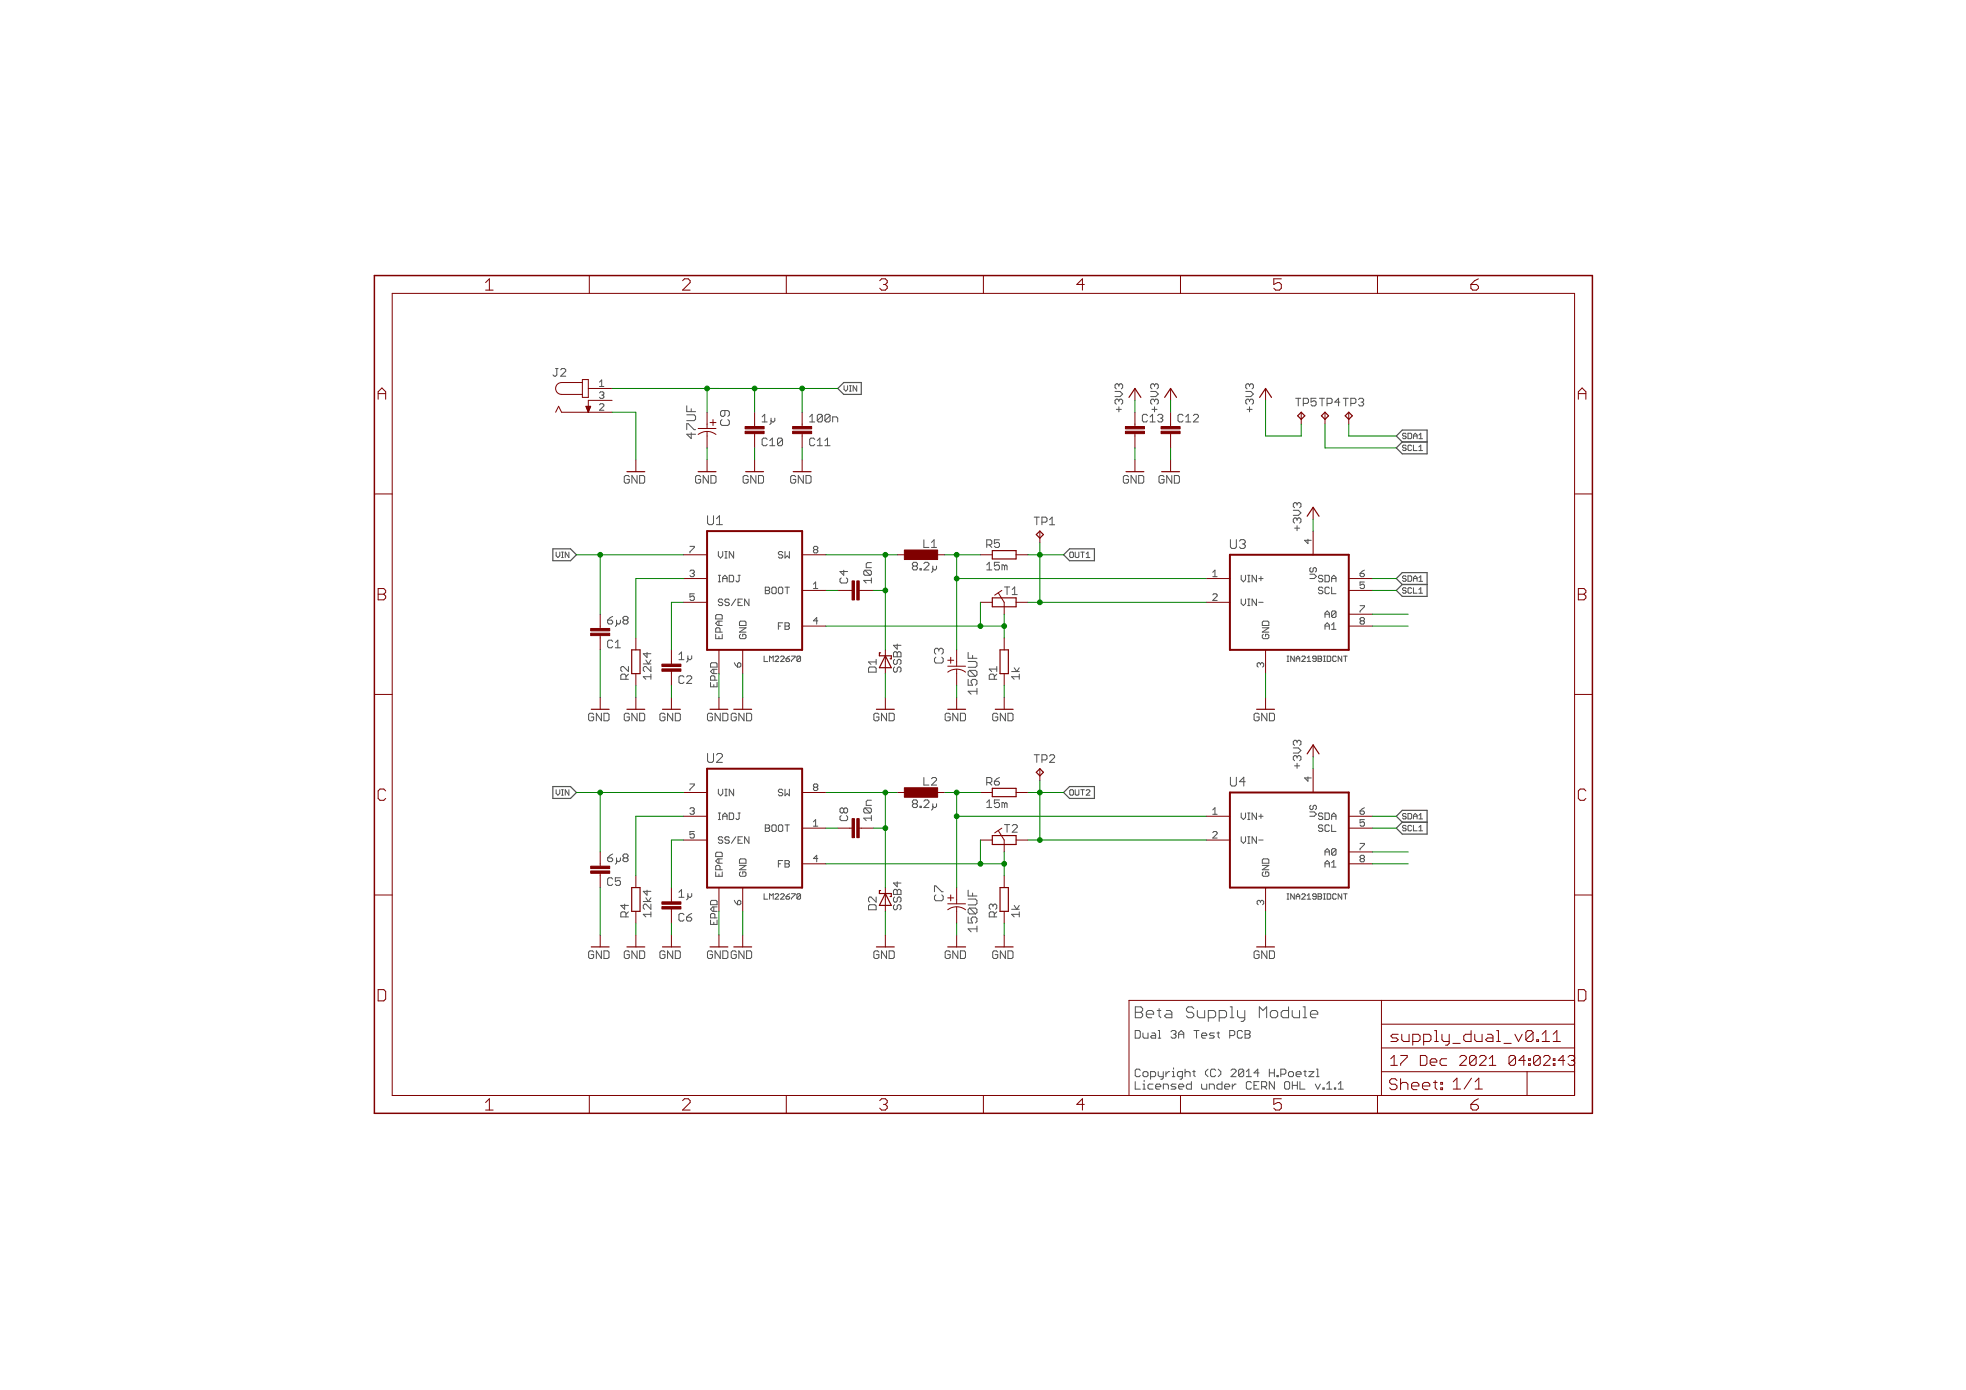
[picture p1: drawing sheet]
<svg xmlns="http://www.w3.org/2000/svg" width="420mm" height="297mm" viewBox="0 0 420 297" stroke-linecap="round" stroke-linejoin="round" font-family="sans-serif">
<g fill="none" stroke="#505050" stroke-width=".21">
<path d="M206.9 147.7l.6 .7M208.8 147.1v1.3M206.9 198.5l.6 .6M208.8 197.9v1.2M280.1 216.7h1.5v-.4l-.4-.4h-.8l-.3 .4v.8l.3 .4h.8M264.7 220.2h.6l.2 .3M265.5 221.6l-.2 .2h-.6M266.1 220.2h.8l.3 .3v.2l-.3 .3 .3 .3v.3l-.3 .2h-.8zM266.1 221h.8M278.6 229h.6M278.9 228.7v1.1l.3 .3M279.7 229h1.1l-1.1 1.1"/>
<path d="M281.3 228.5h.3v1.6M283.5 231.7l.6-.6v1.6M283.5 232.7h1.1M285.2 232.5h.3v.2h-.3zM286 232.7h1.1M286 231.7l.5-.6v1.6"/>
</g>
<path d="M179 83l1.3-1.3h3.8v2.6h-3.8zM298.4 93.2l1.3-1.3h5.3v5.1h-5.3l-1.3-1.3 1.3-1.3zM299.7 94.4h5.3M118.2 117.3h3.7l1.3 1.3-1.3 1.2h-3.7zM233.9 117.3h-5.3l-1.3 1.3 1.3 1.2h5.3M298.4 123.6l1.3-1.2h5.3v5h-5.3l-1.3-1.2 1.3-1.3zM299.7 124.9h5.3M118.2 168.1h3.7l1.3 1.3-1.3 1.2h-3.7zM233.9 168.1h-5.3l-1.3 1.3 1.3 1.2h5.3M298.4 174.4l1.3-1.2h5.3v5h-5.3l-1.3-1.2 1.3-1.3zM299.7 175.7h5.3" fill="none" stroke="#505050" stroke-width=".25"/>
<path d="M151.1 113.5h20.3v25.4h-20.3zM262.8 118.6h25.4v20.3h-25.4zM151.1 164.3h20.3v25.4h-20.3zM262.8 169.4h25.4v20.3h-25.4z" fill="none" stroke="#800000" stroke-width=".42"/>
<g fill="none" stroke="#800000" stroke-width=".21">
<path d="M125.9 58.9v3.8M168 58.9v3.8M210.2 58.9v3.8M252.3 58.9v3.8M294.4 58.9v3.8M83.8 62.7h252.7v171.4h-252.7zM118.7 88.1l.7-1.3 .6 1.3h10.8M124.5 81.7h-4.5a1.27 1.27 0 0 0-1.3 1.3 1.27 1.27 0 0 0 1.3 1.3h4.5M124.5 81.1h1.2v3.8h-1.2zM125.2 86.8h1l-.5 1.3zM125.2 86.9h1M125.3 87h.9"/>
<path d="M125.3 87.1h.8M125.4 87.3h.6M125.4 87.4h.6M125.5 87.5h.5M125.5 87.6h.4M125.6 87.8h.3M125.6 87.9h.2M125.7 88h.1M125.7 83h5.1M130.8 85.6h-5.1v2.5M135.9 98.3v2.5M149.2 92.8a3.1 3.1 0 0 1 3.8 0"/>
<path d="M149.2 91.6h3.8M151.1 88.1v3.5M151.1 92.2v3.5M151.1 98.3v2.5M151.7 90.3h1.3M152.4 89.7v1.2M161.3 88.1v3M161.3 92.7v3M161.3 98.3v2.5M171.4 88.1v3M171.4 92.7v3M171.4 98.3v2.5"/>
<path d="M242.5 83v2.6M242.5 88.1v3M242.5 92.7v3M242.5 98.3v2.5M250.2 83v2.6M250.2 88.1v3M250.2 92.7v3M250.2 98.3v2.5M270.5 83v2.6M278.1 88.1v2.5M283.2 88.1v2.5M288.2 88.1v2.5"/>
<path d="M80 105.6h3.8M146 118.6h5.1M171.4 118.6h5.1M191.7 118.6h2.6M199.4 118.6h2.5M209.5 118.6h2.6M217.1 118.6h2.6M222.2 113.5v2.5M280.6 108.4v2.6M280.6 113.5v5.1M336.5 105.6h3.8M128.3 131.3v3"/>
<path d="M128.3 135.8v3.1M135.9 136.3v2.6M143.5 138.9v3M146 123.6h5.1M146 128.7h5.1M153.6 138.9v5.1M158.7 138.9v5.1M171.4 126.2h5.1M171.4 133.8h5.1M179 126.2h3.1M183.6 126.2h3.1M189.2 138.9v5.1"/>
<path d="M204.4 138.9v3.5M209.5 128.7h2.6M213.3 126.7l1.3 2v2.6M214.1 126.2l-1.5 1M214.6 136.3v2.6M217.1 128.7h2.6M257.8 123.6h5M257.8 128.7h5M270.5 138.9v5.1M288.2 126.2h5.1M288.2 123.6h5.1M288.2 133.8h5.1"/>
<path d="M288.2 131.3h5.1M80 148.4h3.8M128.3 149v2.6M135.9 144v2.5M135.9 149v2.6M143.5 143.4v3.1M143.5 149v2.6M153.6 149v2.6M158.7 149v2.6M189.2 149v2.6M202.5 143.6a3.1 3.1 0 0 1 3.9 0M202.5 141.1h1.3"/>
<path d="M202.5 142.4h3.9M203.2 140.5v1.2M204.4 143v3.5M204.4 149v2.6M214.6 144v2.5M214.6 149v2.6M270.5 149v2.6M280.6 159.2v2.5M336.5 148.4h3.8M146 174.4h5.1M146 179.5h5.1M146 169.4h5.1"/>
<path d="M171.4 177h5.1M171.4 169.4h5.1M179 177h3.1M183.6 177h3.1M191.7 169.4h2.6M199.4 169.4h2.5M209.5 179.5h2.6M209.5 169.4h2.6M213.3 177.5l1.3 2v2.6M214.1 177l-1.5 1M217.1 179.5h2.6M217.1 169.4h2.6"/>
<path d="M222.2 164.3v2.5M257.8 174.4h5M257.8 179.5h5M280.6 164.3v5.1M288.2 177h5.1M288.2 174.4h5.1M80 191.3h3.8M128.3 182.1v3M128.3 186.6v3.1M128.3 199.8v2.6M135.9 187.1v2.6M135.9 194.8v2.5"/>
<path d="M135.9 199.8v2.6M143.5 189.7v3M143.5 194.2v3.1M143.5 199.8v2.6M153.6 189.7v5.1M153.6 199.8v2.6M158.7 189.7v5.1M158.7 199.8v2.6M171.4 184.6h5.1M189.2 189.7v5.1M189.2 199.8v2.6M202.5 194.4a3.1 3.1 0 0 1 3.9 0"/>
<path d="M202.5 191.9h1.3M202.5 193.1h3.9M203.2 191.2v1.3M204.4 189.7v3.4M204.4 193.8v3.5M204.4 199.8v2.6M214.6 187.1v2.6M214.6 194.8v2.5M214.6 199.8v2.6M270.5 189.7v5.1M270.5 199.8v2.6M288.2 184.6h5.1"/>
<path d="M288.2 182.1h5.1M336.5 191.3h3.8M295.2 213.8v20.3M295.2 218.9h41.3M336.5 213.8h-95.2v20.3M125.9 234.1v3.8M168 234.1v3.8M210.2 234.1v3.8M252.3 234.1v3.8M294.4 234.1v3.8M295.2 229h41.3M295.2 223.9h41.3"/>
<path d="M297.2 226.3l.7-.7v2.1M297.2 227.7h1.4M298.6 230.9l-.4-.4h-.8l-.4 .4v.4l.4 .4h.8l.4 .4v.4l-.4 .4h-.8l-.4-.4M298.8 221h-1.2l-.4 .4 .4 .4h.8l.4 .4-.4 .4h-1.2M299.3 230.5v2.4M299.3 231.7l.4-.4h.8l.4 .4v1.2M299.3 225.6h1.4v.3l-1.4 1.4v.4M299.6 221v1.2l.4 .4h1.1v-1.6M301.7 232.1h1.5v-.4l-.4-.4h-.8l-.3 .4v.8l.3 .4h.8M301.9 222.6h1.2l.4-.4v-.8l-.4-.4h-1.2v2.4M303.6 225.6h1l.3 .3v1.4l-.3 .4h-1zM304 232.1h1.6v-.4l-.4-.4h-.8l-.4 .4v.8l.4 .4h.8"/>
<path d="M304.2 222.6h1.2l.4-.4v-.8l-.4-.4h-1.2v2.4M305.6 227h1.5v-.4l-.4-.3h-.7l-.4 .3v.7l.4 .4h.7M306.3 231.3h.8M306.6 222.6h.8M306.6 220.2h.4v2.4M306.7 230.9v1.6l.4 .4M307.9 231.3h.4v.4h-.4zM307.9 232.5h.4v.4h-.4zM308.2 221v1.2l.3 .4h1.2M309.2 226.3h-1.1l-.3 .3v.7l.3 .4h1.1M309.7 221v2l-.4 .4h-.4M310.5 223h1.6"/>
<path d="M310.6 231.2l.8-.8v2.3M310.6 232.7h1.5M312 225.9l.3-.3h.7l.4 .3v.4l-1.4 1.4h1.4M314.4 220.2v2.4h-1.2l-.4-.4v-.8l.4-.4h1.2M314.5 230.4l-1.6 2.3M315.2 221v1.2l.4 .4h1.1v-1.6M315.3 232.7h1.5M315.3 231.2l.7-.8v2.3M315.5 225.9v1.4l-.4 .4h-.7l-.3-.4M315.5 225.9l-.4-.3h-.7l-.3 .3v1.4M315.5 225.9l-1.4 1.4M316.2 225.9l.3-.3h.7l.4 .3v.4l-1.4 1.4h1.4"/>
<path d="M317.9 221h.8l.4 .4v1.2h-1.2l-.4-.4 .4-.4h1.2M318.3 227.7h1.4M318.3 226.3l.7-.7v2.1M319.8 222.6h.8M319.8 220.2h.4v2.4M321.4 223h1.6M323.7 221l.8 1.6 .8-1.6M323.9 225.9l-1.4 1.4M323.9 225.9v1.4l-.4 .4h-.7l-.3-.4M323.9 225.9l-.4-.3h-.7l-.3 .3v1.4M326 226.6h-1.4l1-1v2.1M326.3 229v5.1"/>
<path d="M326.7 227.3h.3v.4h-.3zM326.7 226.3h.3v.3h-.3zM327.6 220.6v1.6l-.3 .4h-.8l-.4-.4M327.6 220.6l-.3-.4h-.8l-.4 .4v1.6M327.6 220.6l-1.5 1.6M328.4 222.2h.4v.4h-.4zM329.2 225.9v1.4l-.4 .4h-.7l-.4-.4M329.2 225.9l-.4-.3h-.7l-.4 .3v1.4M329.2 225.9l-1.5 1.4M329.6 222.6h1.6M329.6 221l.8-.8v2.4M329.9 225.9l.3-.3h.7l.4 .3v.4l-1.4 1.4h1.4"/>
<path d="M331.9 222.6h1.6M331.9 221l.8-.8v2.4M332 227.3h.3v.4h-.3zM332 226.3h.3v.3h-.3zM334.4 226.6h-1.4l1.1-1v2.1M335.1 225.9l.4-.3h.7l.3 .3v.4l-.3 .3M335.8 226.6h.4M336.2 226.6l.3 .4v.3l-.3 .4h-.7l-.4-.4"/>
</g>
<g fill="none" stroke="#800000" stroke-width=".25">
<path d="M241.3 84.9l1.2-1.9 1.3 1.9M248.9 84.9l1.3-1.9 1.2 1.9M269.2 84.9l1.3-1.9 1.2 1.9M277.3 88.9l.8-.8 .7 .8-.7 .7zM282.4 88.9l.8-.8 .7 .8-.7 .7zM287.5 88.9l.7-.8 .8 .8-.8 .7zM212.1 117.7h5v1.7h-5zM221.5 114.2l.7-.7 .8 .7-.8 .8zM279.4 110.3l1.2-1.9 1.3 1.9M135 138.9h1.8v5.1h-1.8zM188.2 139.5h-.3v.6h2.6M212.1 127.8h5v1.9h-5z"/>
<path d="M213.7 138.9h1.8v5.1h-1.8zM189.2 140.1l1.3 2.6h-2.6zM212.1 168.5h5v1.7h-5zM212.1 178.6h5v1.9h-5zM221.5 165l.7-.7 .8 .7-.8 .8zM279.4 161.1l1.2-1.9 1.3 1.9M135 189.7h1.8v5.1h-1.8zM188.2 190.3h-.3v.6h2.6M189.2 190.9l1.3 2.6h-2.6zM213.7 189.7h1.8v5.1h-1.8z"/>
</g>
<g fill="#800000" stroke="#800000" stroke-width=".21">
<path d="M183.1 124.1h.5v4.1h-.5z"/>
<path d="M182.1 124.1h.5v4.1h-.5z"/>
<path d="M141.5 141.9h4v.5h-4z"/>
<path d="M141.5 142.9h4v.5h-4z"/>
<path d="M126.2 134.3h4.1v.5h-4.1z"/>
<path d="M126.2 135.3h4.1v.5h-4.1z"/>
<path d="M193.3 117.5h7.1v2.1h-7.1z"/>
<path d="M183.1 174.9h.5v4.1h-.5z"/>
<path d="M182.1 174.9h.5v4.1h-.5z"/>
<path d="M141.5 192.7h4v.5h-4z"/>
<path d="M141.5 193.7h4v.5h-4z"/>
<path d="M126.2 185.1h4.1v.5h-4.1z"/>
<path d="M126.2 186.1h4.1v.5h-4.1z"/>
<path d="M193.3 168.3h7.1v2.1h-7.1z"/>
<path d="M240.5 92.2h4.1v.5h-4.1z"/>
<path d="M240.5 91.1h4.1v.6h-4.1z"/>
<path d="M248.1 92.2h4.1v.5h-4.1z"/>
<path d="M248.1 91.1h4.1v.6h-4.1z"/>
<path d="M159.2 91.1h4.1v.6h-4.1z"/>
<path d="M159.2 92.2h4.1v.5h-4.1z"/>
<path d="M169.4 91.1h4.1v.6h-4.1z"/>
<path d="M169.4 92.2h4.1v.5h-4.1z"/>
</g>
<path d="M80 58.9h260.3v179h-260.3z" fill="none" stroke="#800000" stroke-width=".32"/>
<g fill="none" stroke="#008000" stroke-width=".21">
<path d="M130.8 88.1h5.1v10.2M130.8 83h48.2M151.1 83v5.1M151.1 95.7v2.6M161.3 83v5.1M161.3 95.7v2.6M171.4 83v5.1M171.4 95.7v2.6M242.5 85.6v2.5M242.5 95.7v2.6M250.2 85.6v2.5M250.2 95.7v2.6"/>
<path d="M270.5 85.6v7.6h7.6v-2.6M283.2 90.6v5.1h15.2M288.2 90.6v2.6h10.2M123.2 118.6h22.8M128.3 118.6v12.7M176.5 118.6h15.2M189.2 118.6v20.3M201.9 118.6h7.6M204.4 118.6v20.3M219.7 118.6h7.6M222.2 116v12.7M280.6 111v2.5"/>
<path d="M128.3 138.9v10.1M146 123.6h-10.1v12.7M146 128.7h-2.5v10.2M176.5 133.8h38.1M176.5 126.2h2.5M186.7 126.2h2.5M204.4 123.6h53.4M209.5 128.7v5.1M214.6 131.3v5M219.7 128.7h38.1M293.3 133.8h7.6M293.3 123.6h5.1"/>
<path d="M293.3 126.2h5.1M293.3 131.3h7.6M135.9 146.5v2.5M143.5 146.5v2.5M153.6 144v5M158.7 144v5M189.2 144v5M204.4 146.5v2.5M214.6 146.5v2.5M270.5 144v5M123.2 169.4h22.8M128.3 169.4v12.7"/>
<path d="M146 174.4h-10.1v12.7M146 179.5h-2.5v10.2M176.5 169.4h15.2M176.5 177h2.5M186.7 177h2.5M189.2 169.4v20.3M201.9 169.4h7.6M204.4 169.4v20.3M204.4 174.4h53.4M209.5 179.5v5.1M219.7 169.4h7.6M219.7 179.5h38.1"/>
<path d="M222.2 166.8v12.7M280.6 161.7v2.6M293.3 174.4h5.1M293.3 177h5.1M128.3 189.7v10.1M135.9 197.3v2.5M143.5 197.3v2.5M153.6 194.8v5M158.7 194.8v5M176.5 184.6h38.1M189.2 194.8v5M204.4 197.3v2.5"/>
<path d="M214.6 182.1v5M214.6 197.3v2.5M270.5 194.8v5M293.3 184.6h7.6M293.3 182.1h7.6"/>
</g>
<g fill="#008000" stroke="#008000" stroke-width=".21">
<circle cx="209.5" cy="133.8" r=".51"/>
<circle cx="214.6" cy="133.8" r=".51"/>
<circle cx="204.4" cy="118.6" r=".51"/>
<circle cx="204.4" cy="123.6" r=".51"/>
<circle cx="189.2" cy="118.6" r=".51"/>
<circle cx="189.2" cy="126.2" r=".51"/>
<circle cx="128.3" cy="118.6" r=".51"/>
<circle cx="151.1" cy="83" r=".51"/>
<circle cx="161.3" cy="83" r=".51"/>
<circle cx="171.4" cy="83" r=".51"/>
<circle cx="128.3" cy="169.4" r=".51"/>
<circle cx="209.5" cy="184.6" r=".51"/>
<circle cx="214.6" cy="184.6" r=".51"/>
<circle cx="204.4" cy="169.4" r=".51"/>
<circle cx="204.4" cy="174.4" r=".51"/>
<circle cx="189.2" cy="169.4" r=".51"/>
<circle cx="189.2" cy="177" r=".51"/>
<circle cx="222.2" cy="118.6" r=".51"/>
<circle cx="222.2" cy="128.7" r=".51"/>
<circle cx="222.2" cy="169.4" r=".51"/>
<circle cx="222.2" cy="179.5" r=".51"/>
</g>
<g font-size="3.7" fill="#800000">
<text x="103.7" y="62.1">1</text>
<text x="145.8" y="62.1">2</text>
<text x="187.9" y="62.1">3</text>
<text x="230.1" y="62.1">4</text>
<text x="272.2" y="62.1">5</text>
<text x="314.3" y="62.1">6</text>
<text x="80.7" y="85.4">A</text>
<text x="337.2" y="85.4">A</text>
<text x="80.7" y="128.3">B</text>
<text x="337.2" y="128.3">B</text>
<text x="80.6" y="171.1">C</text>
<text x="337.1" y="171.1">C</text>
<text x="80.5" y="214">D</text>
<text x="337" y="214">D</text>
<text x="103.7" y="237.3">1</text>
<text x="145.8" y="237.3">2</text>
<text x="187.9" y="237.3">3</text>
<text x="230.1" y="237.3">4</text>
<text x="272.2" y="237.3">5</text>
<text x="314.3" y="237.3">6</text>
</g>
<g font-size="3.6" fill="#505050">
<text x="242.5" y="217.6">Beta Sup</text>
<text x="258.7" y="217.6">p</text>
<text x="261" y="217.6">ly Module</text>
</g>
<g font-size="2.9" fill="#505050">
<text x="148.7" y="93.7" transform="rotate(-90 148.7 93.7)">47UF</text>
<text x="156" y="91.1" transform="rotate(-90 156 91.1)">C9</text>
<text x="151.1" y="112.2">U1</text>
<text x="262.9" y="117.3">U3</text>
<text x="201.7" y="141.9" transform="rotate(-90 201.7 141.9)">C3</text>
<text x="208.9" y="147.3" transform="rotate(-90 208.9 147.3)">150UF</text>
<text x="151.1" y="163">U2</text>
<text x="262.9" y="168.1">U4</text>
<text x="201.7" y="192.7" transform="rotate(-90 201.7 192.7)">C7</text>
<text x="208.9" y="198.1" transform="rotate(-90 208.9 198.1)">150UF</text>
</g>
<g font-size="2.5" fill="#505050">
<text x="118.1" y="80.5">J2</text>
<text x="240" y="88.1" transform="rotate(-90 240 88.1)">+3V3</text>
<text x="247.6" y="88.1" transform="rotate(-90 247.6 88.1)">+3V3</text>
<text x="267.9" y="88.1" transform="rotate(-90 267.9 88.1)">+3V3</text>
<text x="276.8" y="86.8">TP5 TP4 TP3</text>
<text x="162.8" y="90.3">1µ</text>
<text x="162.8" y="95.3">C10</text>
<text x="173" y="90.3">100n</text>
<text x="173" y="95.3">C11</text>
<text x="244.1" y="90.3">C13</text>
<text x="251.7" y="90.3">C12</text>
<text x="221" y="112.2">TP1</text>
<text x="278.1" y="113.5" transform="rotate(-90 278.1 113.5)">+3V3</text>
<text x="197.7" y="117.1">L1</text>
<text x="210.8" y="117.1">R5</text>
<text x="181.2" y="124.7" transform="rotate(-90 181.2 124.7)">C4</text>
<text x="186.3" y="124.7" transform="rotate(-90 186.3 124.7)">10n</text>
<text x="195.1" y="121.9">8.2µ</text>
<text x="210.8" y="121.9">15m</text>
<text x="214.6" y="127.1">T1</text>
<text x="129.8" y="133.4">6µ8</text>
<text x="129.8" y="138.5">C1</text>
<text x="145" y="141">1µ</text>
<text x="187.3" y="143.7" transform="rotate(-90 187.3 143.7)">D1</text>
<text x="134.4" y="145.2" transform="rotate(-90 134.4 145.2)">R2</text>
<text x="139.2" y="145.2" transform="rotate(-90 139.2 145.2)">12k4</text>
<text x="145" y="146.1">C2</text>
<text x="213.1" y="145.2" transform="rotate(-90 213.1 145.2)">R1</text>
<text x="217.9" y="145.2" transform="rotate(-90 217.9 145.2)">1k</text>
<text x="197.7" y="167.9">L2</text>
<text x="210.8" y="167.9">R6</text>
<text x="221" y="163">TP2</text>
<text x="278.1" y="164.3" transform="rotate(-90 278.1 164.3)">+3V3</text>
<text x="195.1" y="172.7">8.2µ</text>
<text x="210.8" y="172.7">15m</text>
<text x="181.2" y="175.4" transform="rotate(-90 181.2 175.4)">C8</text>
<text x="186.3" y="175.4" transform="rotate(-90 186.3 175.4)">10n</text>
<text x="214.6" y="177.9">T2</text>
<text x="129.8" y="184.2">6µ8</text>
<text x="129.8" y="189.3">C5</text>
<text x="145" y="191.8">1µ</text>
<text x="134.4" y="196" transform="rotate(-90 134.4 196)">R4</text>
<text x="139.2" y="196" transform="rotate(-90 139.2 196)">12k4</text>
<text x="145" y="196.9">C6</text>
<text x="187.3" y="194.5" transform="rotate(-90 187.3 194.5)">D2</text>
<text x="213.1" y="196" transform="rotate(-90 213.1 196)">R3</text>
<text x="217.9" y="196" transform="rotate(-90 217.9 196)">1k</text>
<text x="242.5" y="221.9">Dual 3A Test PCB</text>
<text x="242.5" y="230.2">Copyright (C) 2014 H.Poetzl</text>
<text x="242.5" y="232.8">Licensed under CERN OHL v.1.1</text>
</g>
<g font-size="2.5" fill="#800000">
<text x="133.3" y="103.3">GND</text>
<text x="148.6" y="103.3">GND</text>
<text x="158.7" y="103.3">GND</text>
<text x="168.9" y="103.3">GND</text>
<text x="240" y="103.3">GND</text>
<text x="247.6" y="103.3">GND</text>
<text x="192.6" y="143.7" transform="rotate(-90 192.6 143.7)">SSB4</text>
<text x="125.7" y="154.1">GND</text>
<text x="133.3" y="154.1">GND</text>
<text x="141" y="154.1">GND</text>
<text x="151.1" y="154.1">GNDGND</text>
<text x="186.7" y="154.1">GND</text>
<text x="201.9" y="154.1">GND</text>
<text x="212.1" y="154.1">GND</text>
<text x="267.9" y="154.1">GND</text>
<text x="192.6" y="194.5" transform="rotate(-90 192.6 194.5)">SSB4</text>
<text x="125.7" y="204.9">GND</text>
<text x="133.3" y="204.9">GND</text>
<text x="141" y="204.9">GND</text>
<text x="151.1" y="204.9">GNDGND</text>
<text x="186.7" y="204.9">GND</text>
<text x="201.9" y="204.9">GND</text>
<text x="212.1" y="204.9">GND</text>
<text x="267.9" y="204.9">GND</text>
</g>
<g font-size="2.1" fill="#505050">
<text x="128.1" y="82.7">1</text>
<text x="128.1" y="85.2">3</text>
<text x="128.1" y="87.7">2</text>
<text x="147.4" y="118.2">7</text>
<text x="153.5" y="119.3">VIN</text>
<text x="165.6" y="119.3">SW</text>
<text x="173.8" y="118.2">8</text>
<text x="280.3" y="116.2" transform="rotate(-90 280.3 116.2)">4</text>
<text x="147.4" y="123.3">3</text>
<text x="153.5" y="124.4">IADJ</text>
<text x="173.8" y="125.8">1</text>
<text x="259.2" y="123.3">1</text>
<text x="265.2" y="124.4">VIN+</text>
<text x="281.4" y="123.7" transform="rotate(-90 281.4 123.7)">VS</text>
<text x="281.5" y="124.4">SDA</text>
<text x="290.6" y="125.8">5</text>
<text x="290.6" y="123.3">6</text>
<text x="147.4" y="128.4">5</text>
<text x="153.5" y="129.5">SS/EN</text>
<text x="162.9" y="126.9">BOOT</text>
<text x="259.2" y="128.4">2</text>
<text x="265.2" y="129.5">VIN-</text>
<text x="281.9" y="126.9">SCL</text>
<text x="290.6" y="130.9">7</text>
<text x="154.4" y="136.5" transform="rotate(-90 154.4 136.5)">EPAD</text>
<text x="159.5" y="136.5" transform="rotate(-90 159.5 136.5)">GND</text>
<text x="166.4" y="134.6">FB</text>
<text x="173.8" y="133.4">4</text>
<text x="271.2" y="136.5" transform="rotate(-90 271.2 136.5)">GND</text>
<text x="283.1" y="132">A0</text>
<text x="283.1" y="134.6">A1</text>
<text x="290.6" y="133.4">8</text>
<text x="158.4" y="142.6" transform="rotate(-90 158.4 142.6)">6</text>
<text x="270.1" y="142.6" transform="rotate(-90 270.1 142.6)">3</text>
<text x="153.3" y="147" transform="rotate(-90 153.3 147)">EPAD</text>
<text x="280.3" y="167" transform="rotate(-90 280.3 167)">4</text>
<text x="147.4" y="169">7</text>
<text x="153.5" y="170.1">VIN</text>
<text x="165.6" y="170.1">SW</text>
<text x="173.8" y="169">8</text>
<text x="147.4" y="174.1">3</text>
<text x="147.4" y="179.2">5</text>
<text x="153.5" y="175.2">IADJ</text>
<text x="162.9" y="177.7">BOOT</text>
<text x="173.8" y="176.6">1</text>
<text x="259.2" y="174.1">1</text>
<text x="259.2" y="179.2">2</text>
<text x="265.2" y="175.2">VIN+</text>
<text x="281.4" y="174.5" transform="rotate(-90 281.4 174.5)">VS</text>
<text x="281.5" y="175.2">SDA</text>
<text x="281.9" y="177.7">SCL</text>
<text x="290.6" y="176.6">5</text>
<text x="290.6" y="174.1">6</text>
<text x="153.5" y="180.3">SS/EN</text>
<text x="166.4" y="185.3">FB</text>
<text x="173.8" y="184.2">4</text>
<text x="265.2" y="180.3">VIN-</text>
<text x="283.1" y="182.8">A0</text>
<text x="283.1" y="185.3">A1</text>
<text x="290.6" y="181.7">7</text>
<text x="290.6" y="184.2">8</text>
<text x="154.4" y="187.3" transform="rotate(-90 154.4 187.3)">EPAD</text>
<text x="159.5" y="187.3" transform="rotate(-90 159.5 187.3)">GND</text>
<text x="271.2" y="187.3" transform="rotate(-90 271.2 187.3)">GND</text>
<text x="153.3" y="197.8" transform="rotate(-90 153.3 197.8)">EPAD</text>
<text x="158.4" y="193.4" transform="rotate(-90 158.4 193.4)">6</text>
<text x="270.1" y="193.4" transform="rotate(-90 270.1 193.4)">3</text>
</g>
<g font-size="1.8" fill="#505050">
<text x="180.3" y="83.6">VIN</text>
<text x="299.7" y="93.8">SDA1</text>
<text x="299.7" y="96.3">SCL1</text>
<text x="118.8" y="119.2">VIN</text>
<text x="228.6" y="119.2">OUT1</text>
<text x="299.7" y="124.3">SDA1</text>
<text x="299.7" y="126.8">SCL1</text>
<text x="163.3" y="141.4">LM22670</text>
<text x="275" y="141.4">INA219BIDCNT</text>
<text x="118.8" y="170">VIN</text>
<text x="228.6" y="170">OUT2</text>
<text x="299.7" y="175.1">SDA1</text>
<text x="299.7" y="177.6">SCL1</text>
<text x="163.3" y="192.2">LM22670</text>
<text x="275" y="192.2">INA219BIDCNT</text>
</g>
</svg>
